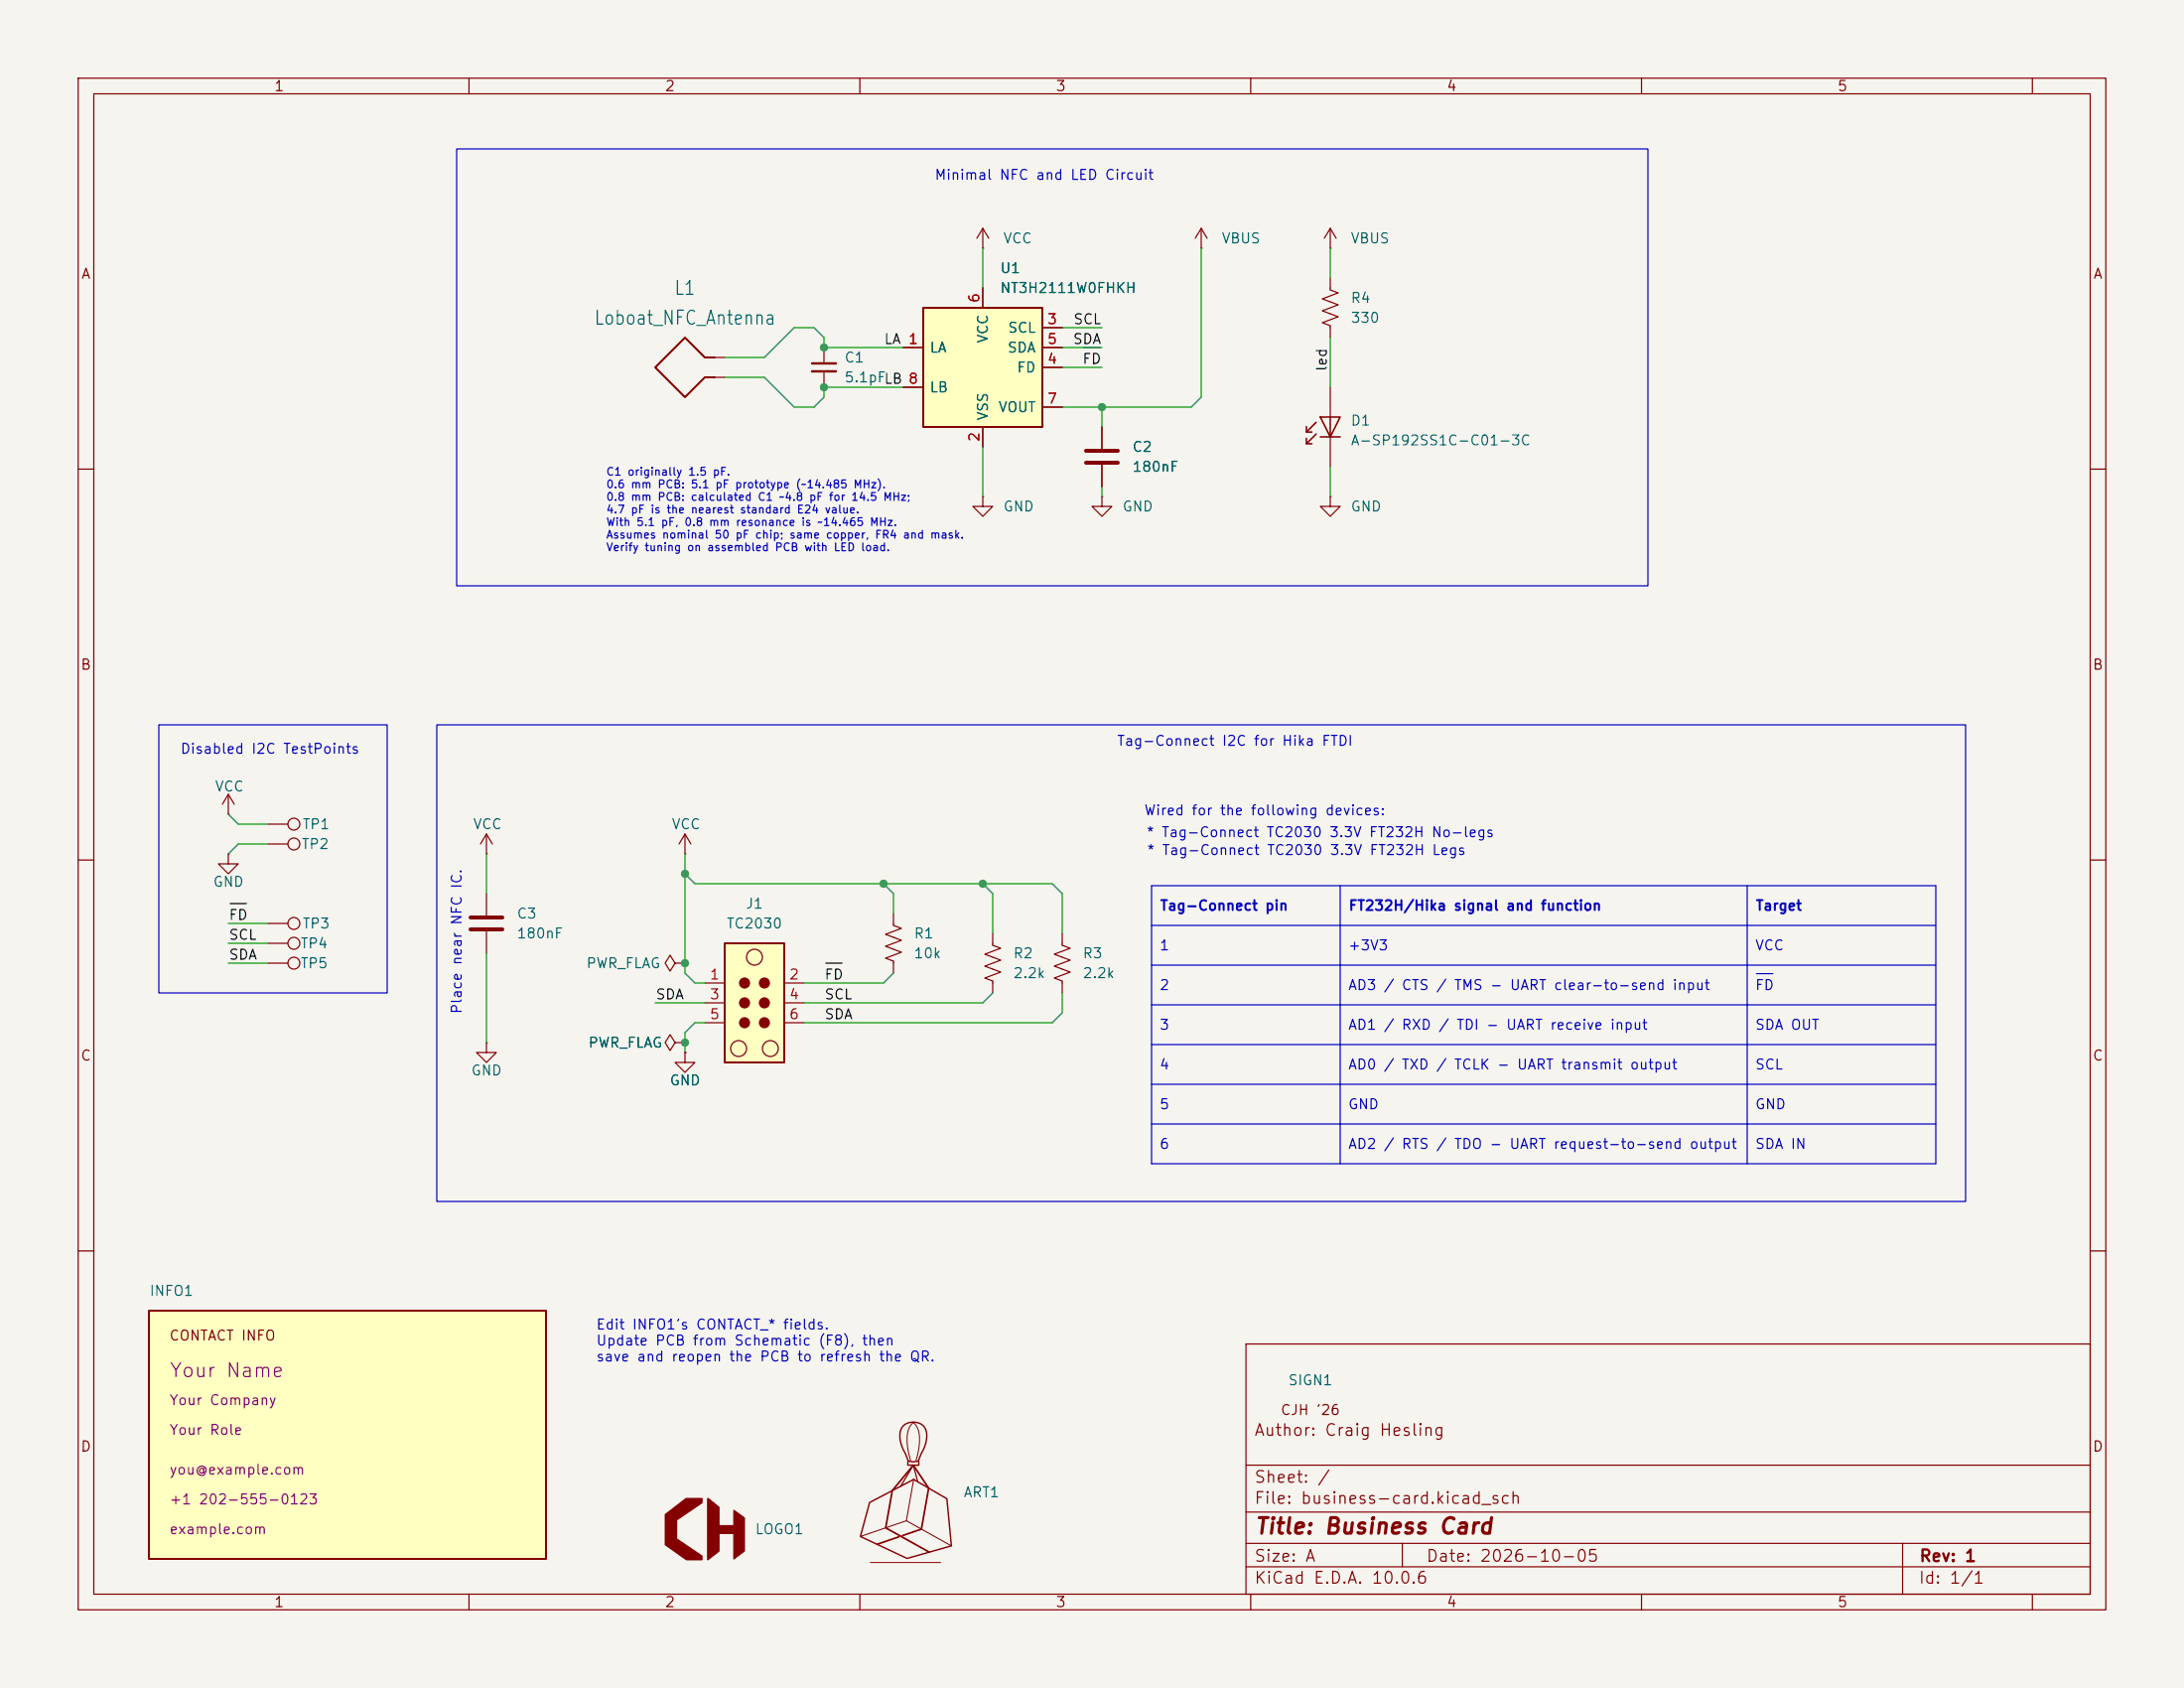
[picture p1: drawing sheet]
<svg xmlns="http://www.w3.org/2000/svg" width="279mm" height="216mm" viewBox="0 0 279 216" stroke-linecap="round" stroke-linejoin="round" font-family="sans-serif">
<path d="M0 0h279.4v215.9h-279.4z" fill="#f5f4ef" stroke="#f5f4ef" stroke-width=".13"/>
<g fill="none" stroke="#840000" stroke-width=".15">
<path d="M10 10h259.4v195.9h-259.4zM12 12h255.4v191.9h-255.4zM60 10v2M110 10v2M160 10v2M210 10v2M260 10v2M170.2 31.8h.1M170.2 35.6v1.5l1 .4-2 .7 2 .8-2 .8 2 .7-2 .8 1 .4v1.5M170.2 29.2v2.6M170.2 29.2l-.8 1.3M170.2 29.2l.7 1.3"/>
<path d="M90.2 48.3h2.5M90.2 45.7h2.5M170.2 49.5v3.8M170.2 55.9v3.8M10 60h2M125.7 63.5v1.3h1.3l-1.3 1.2-1.2-1.2h1.2M125.7 63.5h.1M141 63.5v1.3h1.2l-1.2 1.2-1.3-1.2h1.3M141 63.5h.1M170.2 63.5v1.3h1.2l-1.2 1.2-1.3-1.2h1.3M170.2 63.5h.1M267.4 60h2"/>
<path d="M10 110h2M29.2 109.2v1.3h1.3l-1.3 1.3-1.3-1.3h1.3M29.2 109.2h.1M34.3 118.1h2.5M34.3 108h2.5M62.2 109.2h.1M62.2 106.7l-.7 1.3M62.2 106.7l.8 1.3M62.2 106.7v2.5M62.2 114.3v2.8M62.2 119.1v2.8M114.3 116.8v1.6l1 .3-2 .8 2 .8-2 .7 2 .8-2 .8 1 .3v1.6"/>
<path d="M127 119.4v1.5l1 .4-2 .7 2 .8-2 .8 2 .7-2 .8 1 .4v1.5M135.9 119.4v1.5l1 .4-2 .7 2 .8-2 .8 2 .7-2 .8 1 .4v1.5M267.4 110h2M86.4 133.4l-.7-1.1-.6 1.1 .6 1 .7-1h1.2M87.6 133.4h.1M87.6 134.6v1.3h1.3l-1.3 1.3-1.2-1.3h1.2M87.6 134.6h.1M10 160h2M159.4 171.9h108v32h-108zM267.4 160h2M159.4 197.4h108M159.4 193.4h108"/>
<path d="M159.4 187.4h108M179.4 197.4v3M243.4 197.4v6.5M60 203.9v2M110 203.9v2M159.4 200.4h108M160 203.9v2M210 203.9v2M260 203.9v2"/>
<circle cx="37.6" cy="118.1" r=".76"/>
<circle cx="37.6" cy="107.9" r=".76"/>
</g>
<path d="M167.1 56.1v.7h.7M167.1 54.6v.7h.7M168.4 55.5l-1.3 1.3M168.4 54l-1.3 1.3M168.9 53.3h2.5l-1.2 2.6zM168.9 55.9h2.5M170.2 53.3v2.6" fill="none" stroke="#840000" stroke-width=".2"/>
<path d="M60.2 117.3h4.1M60.2 118.9h4.1" fill="none" stroke="#840000" stroke-width=".51"/>
<path d="M91.4 45.7h-1.2l-2.6-2.5-3.8 3.8 3.8 3.8 2.6-2.5h1.2" fill="none" stroke="#840000" stroke-width=".25"/>
<path d="M92.7 120.7h7.6v15.2h-7.6z" fill="#ffffc2"/>
<path d="M92.7 120.7h7.6v15.2h-7.6z" fill="none" stroke="#840000" stroke-width=".25"/>
<g fill="none" stroke="#840000" stroke-width=".15">
<path d="M125.7 31.8h.1M125.7 29.2l-.7 1.3M125.7 29.2l.8 1.3M125.7 29.2v2.6M153.7 31.8h.1M153.7 29.2l-.8 1.3M153.7 29.2l.7 1.3M153.7 29.2v2.6M105.4 44.5v2M105.4 47.5v2M141 54.6v2.8M141 59.4v2.8"/>
<path d="M90.2 125.7h2.5M90.2 128.3h2.5M90.2 130.8h2.5M100.3 125.7h2.6M100.3 128.3h2.6M100.3 130.8h2.6"/>
<circle cx="94.5" cy="134.1" r="1.02"/>
<circle cx="96.5" cy="122.4" r="1.02"/>
<circle cx="98.6" cy="134.1" r="1.02"/>
</g>
<g fill="#840000" stroke="#840000" stroke-width=".15">
<circle cx="95.2" cy="125.7" r=".63"/>
<circle cx="95.2" cy="128.3" r=".63"/>
<circle cx="95.2" cy="130.8" r=".63"/>
<circle cx="97.8" cy="125.7" r=".63"/>
<circle cx="97.8" cy="128.3" r=".63"/>
<circle cx="97.8" cy="130.8" r=".63"/>
</g>
<path d="M103.9 46.5h3M103.9 47.5h3" fill="none" stroke="#840000" stroke-width=".3"/>
<path d="M138.9 57.7h4.1M138.9 59.2h4.1" fill="none" stroke="#840000" stroke-width=".51"/>
<path d="M118.1 39.4h15.2v15.2h-15.2z" fill="#ffffc2"/>
<path d="M118.1 39.4h15.2v15.2h-15.2z" fill="none" stroke="#840000" stroke-width=".25"/>
<g fill="none" stroke="#840000" stroke-width=".15">
<path d="M125.7 36.8v2.6M115.6 44.5h2.5M115.6 49.5h2.5M125.7 54.6v2.6M133.3 44.5h2.6M133.3 41.9h2.6M133.3 47h2.6M133.3 52.1h2.6M29.2 104.1h.1M29.2 101.6l-.8 1.3M29.2 101.6l.8 1.3M29.2 101.6v2.5"/>
<path d="M62.2 133.4v1.2h1.3l-1.3 1.3-1.2-1.3h1.2M62.2 133.4h.1"/>
</g>
<g fill="#840000" stroke="#840000" stroke-width=".13">
<path d="M85.1 193.7l2.7-2h2v.5l-3.2 2.3v2.3l3.2 2.2v.5h-2l-2.7-1.9z"/>
<path d="M90.5 191.7l1.5 1.1v2.3h1.9v-1.9l1.3 1v4.2l-1.3 1v-3.2h-1.9v2.2l-1.5 1.1z"/>
</g>
<path d="M19 167.6h50.8v31.8h-50.8z" fill="#ffffc2"/>
<path d="M19 167.6h50.8v31.8h-50.8z" fill="none" stroke="#840000" stroke-width=".25"/>
<path d="M111.3 199.9h9M116 194.5l-5.9 2M116 194.5l5.7 3.2M116.5 186.8a6.5 6.5 0 0 1-.2-4.2l.5-.6a3.2 3.2 0 0 1 .8 3l-.4 1.8M116.9 189.2l-.9 5.3" fill="none" stroke="#840000" stroke-width=".13"/>
<path d="M115 196.6l-2.8 .9M115.5 196.4l2.4-.8 .9-5.3-2-2.9-2.7 3.3-.8 4.7 5.6 3.1" fill="none" stroke="#840000" stroke-width=".22"/>
<path d="M111.2 192.2l5.7-3 4.2 2.5 .6 6-5.7 1.6-5.9-2.8zM115.6 182.3a1.8 1.8 0 0 1 2.3-.1 1.8 1.8 0 0 1 .6 2.1l-.2 .8-.6 1.3a.61 .61 0 0 1-.9 .6h-.1a.57 .57 0 0 1-.7-.6l-.2-.5a3.9 3.9 0 0 1-.5-3.2zM116.1 186.9v.5h1.4v-.5" fill="none" stroke="#840000" stroke-width=".18"/>
<path d="M117.4 189.5l-.6-2.1-1.6 2.7" fill="none" stroke="#840000" stroke-width=".16"/>
<g fill="none" stroke="#840000" stroke-width=".15">
<path d="M125.7 36.8v2.6M115.6 44.5h2.5M115.6 49.5h2.5M125.7 54.6v2.6M133.3 44.5h2.6M133.3 41.9h2.6M133.3 47h2.6M133.3 52.1h2.6M141 54.6v2.8M141 59.4v2.8M34.3 105.4h2.5M87.6 109.2h.1"/>
<path d="M87.6 106.7l-.7 1.3M87.6 106.7l.8 1.3M87.6 106.7v2.5M34.3 120.7h2.5M34.3 123.2h2.5M86.4 123.2l-.7-1-.6 1 .6 1 .7-1h1.2M87.6 123.2h.1M87.6 133.4h.1M87.6 134.6h.1"/>
<circle cx="37.6" cy="105.4" r=".76"/>
<circle cx="37.6" cy="120.6" r=".76"/>
<circle cx="37.6" cy="123.2" r=".76"/>
</g>
<path d="M138.6 44.4h2.1M29.4 115.6h2.1M105.6 123.2h2.1" fill="none" stroke="#0f0f0f" stroke-width=".15"/>
<g fill="none" stroke="#0000c2" stroke-width=".15">
<path d="M58.4 19.1h152.4v55.8h-152.4zM20.3 92.7h29.2v34.3h-29.2zM55.9 92.7h195.6v61h-195.6zM147.3 118.4h100.3M147.3 113.3h100.3v35.5h-100.3zM171.4 113.3v35.5M223.5 113.3v35.5M147.3 123.4h100.3M147.3 128.5h100.3M147.3 133.6h100.3M147.3 138.7h100.3M224.7 124.5h2.1"/>
<path d="M147.3 143.8h100.3"/>
</g>
<g fill="none" stroke="#009600" stroke-width=".15">
<path d="M125.7 31.8v5M153.7 31.8v19l-1.3 1.3h-16.5M170.2 31.8v3.8M92.7 48.3h5.1l3.8 3.8h2.5l1.3-1.3v-1.3h10.2M115.6 44.5h-10.2v-1.3l-1.3-1.3h-2.5l-3.8 3.8h-5.1M125.7 57.2v6.3M135.9 41.9h5.1M135.9 44.5h5.1M135.9 47h5.1M141 52.1v2.5M170.2 43.2v6.3M170.2 59.7v3.8"/>
<path d="M141 62.2v1.3M29.2 118.1h5.1M29.2 104.1l1.3 1.3h3.8M34.3 108h-3.8l-1.3 1.2M62.2 109.2v5.1M87.6 111.8l1.3 1.2h45.7l1.3 1.3v5.1M87.6 109.2v15.3l1.3 1.2h1.3M113 113l1.3 1.3v2.5M125.7 113l1.3 1.3v5.1M29.2 120.7h5.1M29.2 123.2h5.1M62.2 121.9v11.5"/>
<path d="M83.8 128.3h6.4M90.2 130.8h-1.3l-1.3 1.3v2.5M114.3 124.5l-1.3 1.2h-10.1M127 127l-1.3 1.3h-22.8M135.9 127v2.5l-1.3 1.3h-31.7"/>
</g>
<g fill="#009600" stroke="#009600" stroke-width=".13">
<circle cx="87.6" cy="123.2" r=".46"/>
<circle cx="113" cy="113" r=".46"/>
<circle cx="141" cy="52.1" r=".46"/>
<circle cx="125.7" cy="113" r=".46"/>
<circle cx="87.6" cy="133.4" r=".46"/>
<circle cx="87.6" cy="111.8" r=".46"/>
<circle cx="105.4" cy="49.5" r=".46"/>
<circle cx="105.4" cy="44.5" r=".46"/>
</g>
<text font-size="2" fill="#840000" x="160.4" y="196.7">Title: Business Card</text>
<g font-size="1.8" fill="#006464">
<text x="75.9" y="42">Loboat_NFC_Antenna</text>
<text x="86.1" y="38.2">L1</text>
</g>
<text font-size="1.8" fill="#840084" x="21.6" y="176.6">Your Name</text>
<g font-size="1.5" fill="#840000">
<text x="160.4" y="184">Author: Craig Hesling</text>
<text x="160.4" y="190">Sheet: /</text>
<text x="160.4" y="192.7">File: business-card.kicad_sch</text>
<text x="160.4" y="202.9">KiCad E.D.A. 10.0.6</text>
<text x="160.4" y="200.1">Size: A</text>
<text x="182.4" y="200.1">Date: 2026-10-05</text>
<text x="245.4" y="202.9">Id: 1/1</text>
<text x="245.4" y="200.1">Rev: 1</text>
</g>
<g font-size="1.3" fill="#840000">
<text x="35" y="12">1</text>
<text x="85" y="12">2</text>
<text x="135" y="12">3</text>
<text x="185" y="12">4</text>
<text x="235" y="12">5</text>
<text x="10.3" y="36">A</text>
<text x="267.7" y="36">A</text>
<text x="10.2" y="86">B</text>
<text x="267.6" y="86">B</text>
<text x="10.2" y="136">C</text>
<text x="267.6" y="136">C</text>
<text x="21.6" y="171.8">CONTACT INFO</text>
<text x="10.2" y="186">D</text>
<text x="163.7" y="181.3">CJH '26</text>
<text x="267.6" y="186">D</text>
<text x="35" y="205.9">1</text>
<text x="85" y="205.9">2</text>
<text x="135" y="205.9">3</text>
<text x="185" y="205.9">4</text>
<text x="235" y="205.9">5</text>
</g>
<g font-size="1.3" fill="#0000c2">
<text x="119.5" y="23.3">Minimal NFC and LED Circuit</text>
<text x="142.8" y="95.7">Tag-Connect I2C for Hika FTDI</text>
<text x="23" y="96.7">Disabled I2C TestPoints</text>
<text x="146.3" y="104.6">Wired for the following devices:</text>
<text x="146.6" y="107.4">* Tag-Connect TC2030 3.3V FT232H No-legs</text>
<text x="146.6" y="109.7">* Tag-Connect TC2030 3.3V FT232H Legs</text>
<text x="148.3" y="116.8">Tag-Connect pin</text>
<text x="172.4" y="116.8">FT232H/Hika signal and function</text>
<text x="224.5" y="116.8">Target</text>
<text x="148.2" y="121.9">1</text>
<text x="172.4" y="121.9">+3V3</text>
<text x="224.4" y="121.9">VCC</text>
<text x="59.4" y="129.8" transform="rotate(-90 59.4 129.8)">Place near NFC IC.</text>
<text x="148.2" y="126.9">2</text>
<text x="172.4" y="126.9">AD3 / CTS / TMS - UART clear-to-send input</text>
<text x="224.4" y="126.9">FD</text>
<text x="148.2" y="132">3</text>
<text x="148.2" y="137.1">4</text>
<text x="172.4" y="132">AD1 / RXD / TDI - UART receive input</text>
<text x="172.4" y="137.1">AD0 / TXD / TCLK - UART transmit output</text>
<text x="224.4" y="132">SDA OUT</text>
<text x="224.4" y="137.1">SCL</text>
<text x="148.2" y="142.2">5</text>
<text x="172.4" y="142.2">GND</text>
<text x="224.4" y="142.2">GND</text>
<text x="148.2" y="147.3">6</text>
<text x="172.4" y="147.3">AD2 / RTS / TDO - UART request-to-send output</text>
<text x="224.4" y="147.3">SDA IN</text>
<text x="76.2" y="170.4">Edit INFO1's CONTACT_* fields.</text>
<text x="76.2" y="172.4">Update PCB from Schematic (F8), then</text>
<text x="76.2" y="174.5">save and reopen the PCB to refresh the QR.</text>
</g>
<g font-size="1.3" fill="#006464">
<text x="127.9" y="35.3">U1</text>
<text x="128.3" y="31.4">VCC</text>
<text x="156.2" y="31.4">VBUS</text>
<text x="172.7" y="31.4">VBUS</text>
<text x="127.9" y="37.8">NT3H2111W0FHKH</text>
<text x="172.7" y="39.1">R4</text>
<text x="172.7" y="41.6">330</text>
<text x="107.9" y="46.7">C1</text>
<text x="118.8" y="45.4">LA</text>
<text x="126.7" y="44" transform="rotate(-90 126.7 44)">VCC</text>
<text x="128.8" y="45.4">SDA</text>
<text x="128.9" y="42.9">SCL</text>
<text x="130" y="48">FD</text>
<text x="107.9" y="49.2">5.1pFLB 8</text>
<text x="118.8" y="50.5">LB</text>
<text x="126.7" y="53.9" transform="rotate(-90 126.7 53.9)">VSS</text>
<text x="127.6" y="53">VOUT</text>
<text x="144.8" y="58.1">C2</text>
<text x="172.7" y="54.7">D1</text>
<text x="172.7" y="57.3">A-SP192SS1C-C01-3C</text>
<text x="128.3" y="65.7">GND</text>
<text x="143.5" y="65.7">GND</text>
<text x="144.8" y="60.7">180nF</text>
<text x="172.7" y="65.7">GND</text>
<text x="27.4" y="101.5">VCC</text>
<text x="38.6" y="106.4">TP1</text>
<text x="60.4" y="106.4">VCC</text>
<text x="85.8" y="106.4">VCC</text>
<text x="27.2" y="113.7">GND</text>
<text x="38.5" y="108.9">TP2</text>
<text x="38.6" y="119.1">TP3</text>
<text x="66" y="117.8">C3</text>
<text x="92.9" y="119.1">TC2030</text>
<text x="95.3" y="116.5">J1</text>
<text x="38.3" y="121.6">TP4</text>
<text x="38.3" y="124.2">TP5</text>
<text x="66" y="120.3">180nF</text>
<text x="74.9" y="124.2">PWR_FLAG</text>
<text x="116.8" y="120.3">R1</text>
<text x="116.8" y="122.9">10k</text>
<text x="129.5" y="122.9">R2</text>
<text x="129.5" y="125.4">2.2k</text>
<text x="138.4" y="122.9">R3</text>
<text x="138.4" y="125.4">2.2k</text>
<text x="60.2" y="137.9">GND</text>
<text x="75.2" y="134.3">PWR_FLAG</text>
<text x="85.6" y="139.1">GND</text>
<text x="19" y="166.1">INFO1</text>
<text x="164.7" y="177.5">SIGN1</text>
<text x="123.2" y="191.8">ART1</text>
<text x="96.5" y="196.5">LOGO1</text>
</g>
<g font-size="1.3" fill="#a90000">
<text x="125.6" y="38.8" transform="rotate(-90 125.6 38.8)">6</text>
<text x="133.9" y="41.8">3</text>
<text x="116.1" y="44.3">1</text>
<text x="133.9" y="46.9">4</text>
<text x="133.9" y="44.3">5</text>
<text x="116.1" y="49.4">8</text>
<text x="133.9" y="51.9">7</text>
<text x="125.6" y="56.6" transform="rotate(-90 125.6 56.6)">2</text>
<text x="90.7" y="125.6">1</text>
<text x="100.9" y="125.6">2</text>
<text x="90.7" y="128.1">3</text>
<text x="90.7" y="130.7">5</text>
<text x="100.9" y="128.1">4</text>
<text x="100.9" y="130.7">6</text>
</g>
<g font-size="1.3" fill="#0f0f0f">
<text x="137.2" y="41.8">SCL</text>
<text x="113" y="44.3">LA 1</text>
<text x="137.2" y="44.3">SDA</text>
<text x="138.4" y="46.9">FD</text>
<text x="170.1" y="47.6" transform="rotate(-90 170.1 47.6)">led</text>
<text x="29.2" y="118">FD</text>
<text x="29.2" y="123.1">SDA</text>
<text x="29.2" y="120.5">SCL</text>
<text x="105.4" y="125.6">FD</text>
<text x="83.8" y="128.1">SDA</text>
<text x="105.4" y="128.1">SCL</text>
<text x="105.4" y="130.7">SDA</text>
</g>
<g font-size="1.3" fill="#840084">
<text x="21.6" y="180">Your Company</text>
<text x="21.6" y="183.8">Your Role</text>
<text x="21.6" y="188.9">you@example.com</text>
<text x="21.6" y="192.7">+1 202-555-0123</text>
<text x="21.6" y="196.5">example.com</text>
</g>
<g font-size="1" fill="#0000c2">
<text x="77.5" y="61.1">C1 originally 1.5 pF.</text>
<text x="77.5" y="62.7">0.6 mm PCB: 5.1 pF prototype (~14.485 MHz).</text>
<text x="77.5" y="64.3">0.8 mm PCB: calculated C1 ~4.8 pF for 14.5 MHz;</text>
<text x="77.5" y="65.9">4.7 pF is the nearest standard E24 value.</text>
<text x="77.5" y="67.5">With 5.1 pF, 0.8 mm resonance is ~14.465 MHz.</text>
<text x="77.5" y="69.1">Assumes nominal 50 pF chip; same copper, FR4 and mask.</text>
<text x="77.5" y="70.7">Verify tuning on assembled PCB with LED load.</text>
</g>
</svg>
